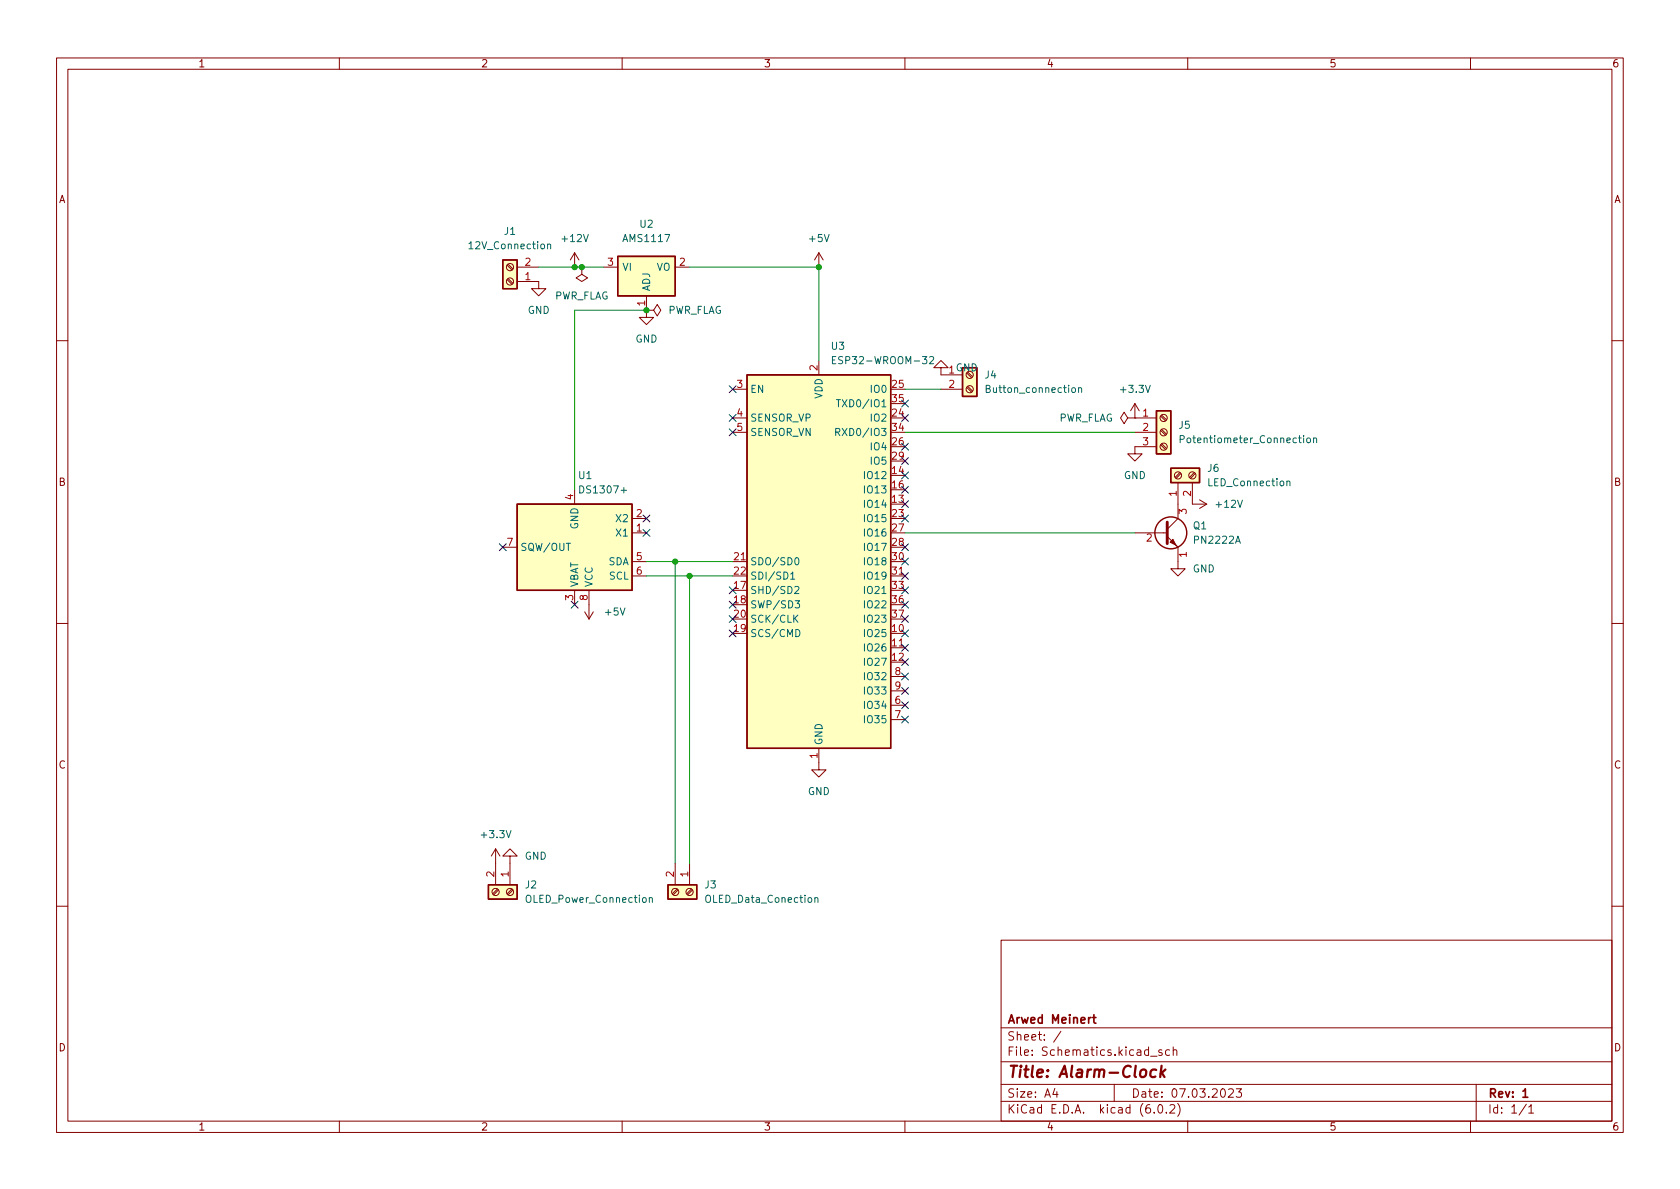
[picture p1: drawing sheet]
<svg xmlns="http://www.w3.org/2000/svg" width="297mm" height="210mm" viewBox="0 0 297 210" stroke-linecap="round" stroke-linejoin="round" font-family="sans-serif">
<g fill="none" stroke="#840000" stroke-width=".18">
<path d="M10 10.2h277v190.1h-277zM12 12.2h273v186.1h-273zM60 10.2v2M110 10.2v2M160 10.2v2M210 10.2v2M260 10.2v2M89.7 46.9l.8 .8M89.7 49.4l.8 .9M89.8 46.7l.9 .9M89.8 49.3l.9 .8M91.4 49.8h3.8v1.2h1.3l-1.3 1.3-1.2-1.3h1.2"/>
<path d="M91.4 47.2h3.8M101.6 44.7l-.8 1.3M101.6 44.7v2.5M101.6 44.7l.8 1.3M102.9 47.2v1.3l1 .6-1 .7-1-.7 1-.6M102.9 47.2h.1M106.7 47.2h2.5M114.3 54.9v1.2h1.3l-1.3 1.3-1.3-1.3h1.3M114.3 54.9h1.3l.6-1.1 .6 1.1-.6 1-.6-1M114.3 54.9h.1M114.3 52.3v2.6M119.4 47.2h2.5"/>
<path d="M144.8 44.7l-.8 1.3M144.8 44.7v2.5M144.8 44.7l.7 1.3M10 60.2h2M129.5 73.9h2.6M129.5 76.4h2.6M129.5 68.8h2.6M144.8 63.7v2.6M166.4 65h1.2l-1.2-1.3-1.3 1.3h1.3v1.3h3.8M166.4 68.8h3.8M170.9 68.5l.9 .8M170.9 66l.9 .8"/>
<path d="M171.1 68.3l.9 .9M199.4 73.9l-.6-1-.7 1 .7 1 .6-1h1.3M200.7 73.9h.1M200.7 73.9h3.8M200.7 76.4h3.8M200.7 71.4l-.8 1.2M200.7 71.4v2.5M200.7 71.4l.7 1.2M204.5 79h-3.8v1.3h1.2l-1.2 1.2-1.3-1.2h1.3M205.2 78.7l.9 .8M205.2 76.1l.9 .9M205.2 73.6l.9 .8"/>
<path d="M205.4 78.5l.8 .8M205.4 75.9l.8 .9M205.4 73.4l.8 .8M285 60.2h2M88.9 96.8h2.5M101.6 86.6v2.5M111.8 94.2h2.5M111.8 91.7h2.5M111.8 99.3h2.5M129.5 99.3h2.6M200.7 94.2h5.7M206.4 94.9l1.9 1.9v3.8h1.2l-1.2 1.2-1.3-1.2h1.3"/>
<path d="M207.6 96.1l.6 .5M208.3 85.3v6.4l-1.9 1.9M208.6 83.6l-.8 .8M208.8 83.7l-.9 .9M210.8 85.3v3.8h2.6M211.2 83.6l-.9 .8M211.3 83.7l-.8 .9M212.1 88.4l1.3 .7M213.4 89.1l-1.3 .8M10 110.2h2M101.6 104.4v2.5M103.4 108.2l.7 1.3"/>
<path d="M104.1 104.4v5.1M104.9 108.2l-.8 1.3M111.8 101.8h2.5M157.5 101.8h2.5M157.5 114.5h2.5M157.5 119.6h2.5M285 110.2h2M144.8 132.3v3.8h1.2l-1.2 1.3-1.3-1.3h1.3M157.5 124.7h2.5M157.5 127.2h2.5M157.5 122.2h2.5M87.6 150.1l-.7 1.3"/>
<path d="M87.6 150.1v6.4M87.6 150.1l.8 1.3M88 157.2l-.9 .9M88.1 157.4l-.8 .8M90.2 151.4h1.2l-1.2-1.3-1.3 1.3h1.3v5.1M90.5 157.2l-.8 .9M90.7 157.4l-.9 .8M119.4 152.6v3.9M119.7 157.2l-.8 .9M119.9 157.4l-.9 .8M121.9 152.6v3.9M122.3 157.2l-.9 .9"/>
<path d="M122.4 157.4l-.8 .8M10 160.2h2M177 166.3h108v32h-108zM285 160.2h2M60 198.3v2M110 198.3v2M160 198.3v2M177 194.8h108M177 191.8h108M177 187.8h108M177 181.8h108M186.5 192.5l-.4 1h1"/>
<path d="M186.9 193v1M187.6 182.4l-1.3 1.9M197 191.8v3M203.4 186.8h1.2M204.1 196.7v.1M204.9 195.4l.2-.1a.81 .81 0 0 1 .6 .7 .81 .81 0 0 1-.3 .8h-.2a.81 .81 0 0 1-.6-.6 .81 .81 0 0 1 .3-.8zM205.4 185.7l-.3-.1-.2 .2v.3l.5 .1v.4h-.5M206.2 196.7v.1M206.8 185.7l-.4-.1-.3 .3v.4l.1 .3h.6M206.9 195.5l.5-.2 .2 .2 .1 .3-.9 1h.9M207.4 185.8l.2-.2 .4 .1 .1 .9M207.4 185.1v1.5"/>
<path d="M208.2 195.1a1.72 1.72 0 0 1 0 2.3M210 198.3v2M217.2 192.7l.6-.2 .2 .2 .1 .3-1 1h1M218.6 192.5h.9l-.5 .6 .4 .1v.7l-.2 .1h-.4l-.2-.1M260 198.3v2M261 191.8v6.5M269.9 195.3l-1.3 1.9M270.3 195.8l.4-.5v1.5M270.3 196.8h.9"/>
<circle cx="90.2" cy="47.2" r=".63"/>
<circle cx="90.2" cy="49.8" r=".63"/>
<circle cx="171.4" cy="66.3" r=".63"/>
<circle cx="171.4" cy="68.8" r=".63"/>
<circle cx="205.7" cy="79" r=".63"/>
<circle cx="205.7" cy="76.4" r=".63"/>
<circle cx="205.7" cy="73.9" r=".63"/>
<circle cx="208.3" cy="84.1" r=".63"/>
<circle cx="210.8" cy="84.1" r=".63"/>
<circle cx="87.6" cy="157.7" r=".63"/>
<circle cx="90.2" cy="157.7" r=".63"/>
<circle cx="119.4" cy="157.7" r=".63"/>
<circle cx="121.9" cy="157.7" r=".63"/>
</g>
<path d="M193.2 179.9h.6M193.4 179.4v1.3l.4 .2M269.3 193l.4-.5v1.5M269.3 194h.8" fill="none" stroke="#840000" stroke-width=".3"/>
<path d="M204.4 189.2a.66 .66 0 0 0-1 .3v.6l.1 .3 .2 .1 .6-.1M205.4 188.5l-.3 2M205.4 189.7l.5 .8M206.1 189.1l-.9 .8" fill="none" stroke="#840000" stroke-width=".4"/>
<g fill="#ffffc2" stroke="#ffffc2" stroke-width=".18">
<path d="M207 82.8h5.1v2.5h-5.1z"/>
<path d="M88.9 46h2.5v5h-2.5z"/>
<path d="M91.4 89.1h20.4v15.3h-20.4z"/>
<path d="M204.5 72.6h2.5v7.7h-2.5z"/>
<path d="M170.2 65h2.5v5.1h-2.5z"/>
<path d="M118.1 156.5h5.1v2.5h-5.1z"/>
<path d="M109.2 45.3h10.2v7h-10.2z"/>
<path d="M86.4 156.5h5v2.5h-5z"/>
<path d="M132.1 66.3h25.4v66h-25.4z"/>
</g>
<g fill="none" stroke="#840000" stroke-width=".25">
<path d="M88.9 46h2.5v5h-2.5zM109.2 45.3h10.2v7h-10.2zM132.1 66.3h25.4v66h-25.4zM170.2 65h2.5v5.1h-2.5zM204.5 72.6h2.5v7.7h-2.5zM91.4 89.1h20.4v15.3h-20.4zM207 82.8h5.1v2.5h-5.1zM86.4 156.5h5v2.5h-5zM118.1 156.5h5.1v2.5h-5.1z"/>
<circle cx="207" cy="94.2" r="2.82"/>
</g>
<g fill="none" stroke="#006464" stroke-width=".18">
<path d="M96.8 43.3l.2-.1h.3l.1 .8M96.8 43.2v.8M147.2 63.7h.4M147.8 76.4h.6l.1-.2-.1-.3-.6-.1v1.2M147.8 63.1h-.6v1.2h.6M147.9 70.7h.7M148.1 76.4l.4 .6M148.2 70.7v1.2M164.4 63.2l.4-.1 .3 .3-.8 .9h.8M189.6 68.7l.1-.1 .4 .1 .1 .5-.2 .1-.3 .1-.1-.1zM190.7 68.7l.2-.1h.3v.8M190.7 68.6v.8"/>
<path d="M208.7 77.7l.6-.1 .1-.2-.1-.3-.6-.1v1.3M231.1 77.6l.2-.2 .3 .2 .1 .5-.1 .1-.3 .1-.2-.1zM232.2 77.6l.2-.2 .3 .1 .1 .8M232.2 77.4v.9M140.6 98.7l.2-.1a.68 .68 0 0 1 .5 .6 .68 .68 0 0 1-.5 .7l-.2-.1-.1-.4zM227.5 85.2l.2-.1h.3l.1 .8M139.8 101.5l.4-.3v1.2M139.8 102.4h.7M140.5 103.8l.5-.1 .3 .4-.8 .9h.8M140.5 109.3l.6 .7M140.6 106.2h.8l-.5 .5 .4 .1v.6l-.2 .1-.5-.1M140.7 111.3a.64 .64 0 0 1 .7 .6 .64 .64 0 0 1-.7 .7z"/>
<path d="M141.1 108.8l-.8 .7M114.8 158.8l.2-.1 .3 .1v.8M114.8 158.7v.9M144.1 158.8l.2-.1 .3 .1v.8M144.1 158.7v.9"/>
</g>
<path d="M206.4 92.3v3.8" fill="none" stroke="#840000" stroke-width=".51"/>
<path d="M206.9 95.9l.5-.5 .5 1z" fill="#840000" stroke="#840000" stroke-width=".18"/>
<path d="M95.2 47.2h11.5M114.3 54.9h-12.7v31.7M121.9 47.2h22.9v16.5M160 76.4h40.7M160 68.8h6.4M114.3 99.3h15.2M119.4 99.3v53.3M160 94.2h40.7M114.3 101.8h15.2M121.9 101.8v50.8" fill="none" stroke="#009600" stroke-width=".18"/>
<g fill="none" stroke="#000084" stroke-width=".18">
<path d="M128.9 68.2l1.2 1.2M128.9 75.8l1.2 1.3M128.9 73.3l1.2 1.2M130.1 68.2l-1.2 1.2M130.1 75.8l-1.2 1.3M130.1 73.3l-1.2 1.2M159.4 78.4l1.2 1.2M159.4 73.3l1.2 1.2M159.4 70.8l1.2 1.2M160.6 78.4l-1.2 1.2M160.6 73.3l-1.2 1.2M160.6 70.8l-1.2 1.2"/>
<path d="M88.3 96.2l1.2 1.2M89.5 96.2l-1.2 1.2M113.7 91.1l1.2 1.2M113.7 93.6l1.2 1.2M114.9 91.1l-1.2 1.2M114.9 93.6l-1.2 1.2M159.4 80.9l1.2 1.2M159.4 98.7l1.2 1.2M159.4 91.1l1.2 1.2M159.4 86l1.2 1.2M159.4 88.5l1.2 1.3M159.4 96.2l1.2 1.2"/>
<path d="M159.4 83.5l1.2 1.2M160.6 80.9l-1.2 1.2M160.6 98.7l-1.2 1.2M160.6 91.1l-1.2 1.2M160.6 86l-1.2 1.2M160.6 88.5l-1.2 1.3M160.6 96.2l-1.2 1.2M160.6 83.5l-1.2 1.2M101 106.3l1.2 1.2M102.2 106.3l-1.2 1.2M128.9 108.9l1.2 1.2M128.9 103.8l1.2 1.2"/>
<path d="M128.9 111.4l1.2 1.2M128.9 106.3l1.2 1.2M130.1 111.4l-1.2 1.2M130.1 108.9l-1.2 1.2M130.1 103.8l-1.2 1.2M130.1 106.3l-1.2 1.2M159.4 106.3l1.2 1.2M159.4 103.8l1.2 1.2M159.4 101.2l1.2 1.3M159.4 113.9l1.2 1.3M159.4 108.9l1.2 1.2M159.4 111.4l1.2 1.2"/>
<path d="M159.4 119l1.2 1.2M159.4 116.5l1.2 1.2M160.6 106.3l-1.2 1.2M160.6 103.8l-1.2 1.2M160.6 101.2l-1.2 1.3M160.6 113.9l-1.2 1.3M160.6 108.9l-1.2 1.2M160.6 111.4l-1.2 1.2M160.6 119l-1.2 1.2M160.6 116.5l-1.2 1.2M159.4 126.6l1.2 1.3M159.4 124.1l1.2 1.2"/>
<path d="M159.4 121.6l1.2 1.2M160.6 126.6l-1.2 1.3M160.6 124.1l-1.2 1.2M160.6 121.6l-1.2 1.2"/>
</g>
<g fill="#009600" stroke="#009600" stroke-width=".18">
<circle cx="119.4" cy="99.3" r=".46"/>
<circle cx="121.9" cy="101.8" r=".46"/>
<circle cx="101.6" cy="47.2" r=".46"/>
<circle cx="114.3" cy="54.9" r=".46"/>
<circle cx="102.9" cy="47.2" r=".46"/>
<circle cx="144.8" cy="47.2" r=".46"/>
</g>
<text font-size="2.8" fill="#840000" x="178" y="190.6">Title: Alarm-Clock</text>
<g font-size="2.1" fill="#840000">
<text x="178" y="184">Sheet: /</text>
<text x="178" y="181">Arwed Meinert</text>
<text x="178" y="186.7">File: Schematics.kicad_sch</text>
<text x="178" y="196.9">KiCad E.D.A. kicad (6.0.2)</text>
<text x="178" y="194.1">Size: A4</text>
<text x="200" y="194.1">Date: 07.03.2023</text>
<text x="263" y="194.1">Rev: 1</text>
<text x="263" y="196.9">Id: 1/1</text>
</g>
<g font-size="1.8" fill="#840000">
<text x="35" y="11.9">1</text>
<text x="85" y="11.9">2</text>
<text x="135" y="11.9">3</text>
<text x="185" y="11.9">4</text>
<text x="235" y="11.9">5</text>
<text x="285" y="11.9">6</text>
<text x="10.3" y="35.9">A</text>
<text x="285.3" y="35.9">A</text>
<text x="10.3" y="85.9">B</text>
<text x="285.3" y="85.9">B</text>
<text x="10.3" y="135.9">C</text>
<text x="285.3" y="135.9">C</text>
<text x="10.3" y="185.9">D</text>
<text x="285.3" y="185.9">D</text>
<text x="35" y="199.9">1</text>
<text x="85" y="199.9">2</text>
<text x="135" y="199.9">3</text>
<text x="185" y="199.9">4</text>
<text x="235" y="199.9">5</text>
<text x="285" y="199.9">6</text>
</g>
<g font-size="1.8" fill="#006464">
<text x="89.2" y="41.5">J1</text>
<text x="113.2" y="40.3">U2</text>
<text x="83.2" y="44.1">12V_Connection</text>
<text x="99.5" y="42.8">+12V</text>
<text x="110" y="47.9">VI</text>
<text x="110.4" y="42.8">AMS1117</text>
<text x="116.1" y="47.9">VO</text>
<text x="143.2" y="42.8">+5V</text>
<text x="97.9" y="53">PWR_FLAG</text>
<text x="114.9" y="51.6" transform="rotate(-90 114.9 51.6)">ADJ</text>
<text x="93.3" y="55.5">GND</text>
<text x="117.9" y="55.5">PWR_FLAG</text>
<text x="112.3" y="60.6">GND</text>
<text x="147" y="61.8">U3</text>
<text x="148.2" y="64.4">ESP32-WROOM-32</text>
<text x="132.6" y="69.5">EN</text>
<text x="145.4" y="70.5" transform="rotate(-90 145.4 70.5)">VDD</text>
<text x="154.1" y="69.5">IO0</text>
<text x="167.8" y="66">1GND</text>
<text x="174.2" y="66.9">J4</text>
<text x="174.8" y="69.5">Button_connection</text>
<text x="198.3" y="69.5">+3.3V</text>
<text x="132.6" y="74.5">SENSOR_VP</text>
<text x="132.6" y="77.1">SENSOR_VN</text>
<text x="148.9" y="77.1">RXD0/IO3</text>
<text x="149.1" y="72">TXD0/IO1</text>
<text x="154.1" y="74.5">IO2</text>
<text x="187.1" y="74.5">PWR_FLAG</text>
<text x="208.5" y="75.8">J5</text>
<text x="154.1" y="79.6">IO4</text>
<text x="154.1" y="82.2">IO5</text>
<text x="209.4" y="78.4">Potentiometer_Connection</text>
<text x="213.5" y="83.4">J6</text>
<text x="102.3" y="84.7">U1</text>
<text x="102.9" y="87.2">DS1307+</text>
<text x="153.1" y="89.8">IO14</text>
<text x="153.1" y="84.7">IO12</text>
<text x="153.1" y="87.2">IO13</text>
<text x="198.7" y="84.7">GND</text>
<text x="213.8" y="86">LED_Connection</text>
<text x="215.2" y="89.8">+12V</text>
<text x="102.2" y="93.6" transform="rotate(-90 102.2 93.6)">GND</text>
<text x="109.1" y="94.9">X1</text>
<text x="109.1" y="92.3">X2</text>
<text x="153.1" y="92.3">IO15</text>
<text x="153.1" y="94.9">IO16</text>
<text x="211" y="93.6">Q1</text>
<text x="91.9" y="97.4">SQW/OUT</text>
<text x="107.5" y="99.9">SDA</text>
<text x="132.6" y="99.9">SDO/SD0</text>
<text x="153.1" y="97.4">IO17</text>
<text x="153.1" y="99.9">IO18</text>
<text x="210.9" y="101.2">GND</text>
<text x="211.3" y="96.1">PN2222A</text>
<text x="102.2" y="103.9" transform="rotate(-90 102.2 103.9)">VBAT</text>
<text x="104.8" y="103.9" transform="rotate(-90 104.8 103.9)">VCC</text>
<text x="107.7" y="102.5">SCL</text>
<text x="132.6" y="105">SHD/SD2</text>
<text x="132.6" y="107.6">SWP/SD3</text>
<text x="132.6" y="102.5">SDI/SD1</text>
<text x="153.1" y="102.5">IO19</text>
<text x="153.1" y="105">IO21</text>
<text x="153.1" y="107.6">IO22</text>
<text x="107.1" y="108.8">+5V</text>
<text x="132.6" y="112.6">SCS/CMD</text>
<text x="132.6" y="110.1">SCK/CLK</text>
<text x="153.1" y="112.6">IO25</text>
<text x="153.1" y="110.1">IO23</text>
<text x="153.1" y="115.2">IO26</text>
<text x="153.1" y="117.7">IO27</text>
<text x="153.1" y="125.3">IO34</text>
<text x="153.1" y="120.3">IO32</text>
<text x="153.1" y="122.8">IO33</text>
<text x="145.4" y="131.8" transform="rotate(-90 145.4 131.8)">GND</text>
<text x="153.1" y="127.9">IO35</text>
<text x="142.8" y="140.6">GND</text>
<text x="85.3" y="148.2">+3.3V</text>
<text x="92.8" y="152">GND</text>
<text x="92.9" y="157.1">J2</text>
<text x="93.3" y="159.6">OLED_Power_Connection</text>
<text x="124.6" y="157.1">J3</text>
<text x="125" y="159.6">OLED_Data_Conection</text>
</g>
<g font-size="1.8" fill="#a90000">
<text x="92.9" y="47">2</text>
<text x="107.5" y="47">3</text>
<text x="120.2" y="47">2</text>
<text x="92.9" y="49.5">1</text>
<text x="114" y="54.1" transform="rotate(-90 114 54.1)">1</text>
<text x="144.5" y="65.5" transform="rotate(-90 144.5 65.5)">2</text>
<text x="130.3" y="68.6">3</text>
<text x="157.8" y="68.6">25</text>
<text x="157.8" y="71.1">35</text>
<text x="167.8" y="68.6">2</text>
<text x="130.3" y="73.7">4</text>
<text x="130.3" y="76.2">5</text>
<text x="157.8" y="73.7">24</text>
<text x="157.8" y="76.2">34</text>
<text x="202.1" y="73.7">1</text>
<text x="202.1" y="76.2">2</text>
<text x="157.8" y="83.8">14</text>
<text x="157.8" y="78.7">26</text>
<text x="157.8" y="81.3">29</text>
<text x="202.1" y="78.7">3</text>
<text x="101.3" y="88.4" transform="rotate(-90 101.3 88.4)">4</text>
<text x="157.8" y="88.9">13</text>
<text x="157.8" y="86.4">16</text>
<text x="208" y="87.7" transform="rotate(-90 208 87.7)">1</text>
<text x="210.6" y="87.7" transform="rotate(-90 210.6 87.7)">2</text>
<text x="112.5" y="94">1</text>
<text x="112.5" y="91.4">2</text>
<text x="157.8" y="91.4">23</text>
<text x="157.8" y="94">27</text>
<text x="202.7" y="95.8">2</text>
<text x="209.8" y="90.9" transform="rotate(-90 209.8 90.9)">3</text>
<text x="89.7" y="96.5">7</text>
<text x="112.5" y="99.1">5</text>
<text x="112.5" y="101.6">6</text>
<text x="129.8" y="99.1">21</text>
<text x="129.8" y="101.6">22</text>
<text x="157.8" y="96.5">28</text>
<text x="157.8" y="99.1">30</text>
<text x="157.8" y="101.6">31</text>
<text x="209.8" y="98.5" transform="rotate(-90 209.8 98.5)">1</text>
<text x="101.3" y="106.2" transform="rotate(-90 101.3 106.2)">3</text>
<text x="103.9" y="106.2" transform="rotate(-90 103.9 106.2)">8</text>
<text x="129.8" y="104.1">17</text>
<text x="129.8" y="106.7">18</text>
<text x="157.8" y="104.1">33</text>
<text x="157.8" y="106.7">36</text>
<text x="129.8" y="111.8">19</text>
<text x="129.8" y="109.2">20</text>
<text x="157.8" y="111.8">10</text>
<text x="157.8" y="109.2">37</text>
<text x="157.8" y="114.3">11</text>
<text x="157.8" y="116.8">12</text>
<text x="158.3" y="119.4">8</text>
<text x="158.3" y="124.5">6</text>
<text x="158.3" y="121.9">9</text>
<text x="158.3" y="127">7</text>
<text x="144.5" y="134.1" transform="rotate(-90 144.5 134.1)">1</text>
<text x="87.4" y="155" transform="rotate(-90 87.4 155)">2</text>
<text x="89.9" y="155" transform="rotate(-90 89.9 155)">1</text>
<text x="119.1" y="155" transform="rotate(-90 119.1 155)">2</text>
<text x="121.7" y="155" transform="rotate(-90 121.7 155)">1</text>
</g>
</svg>
